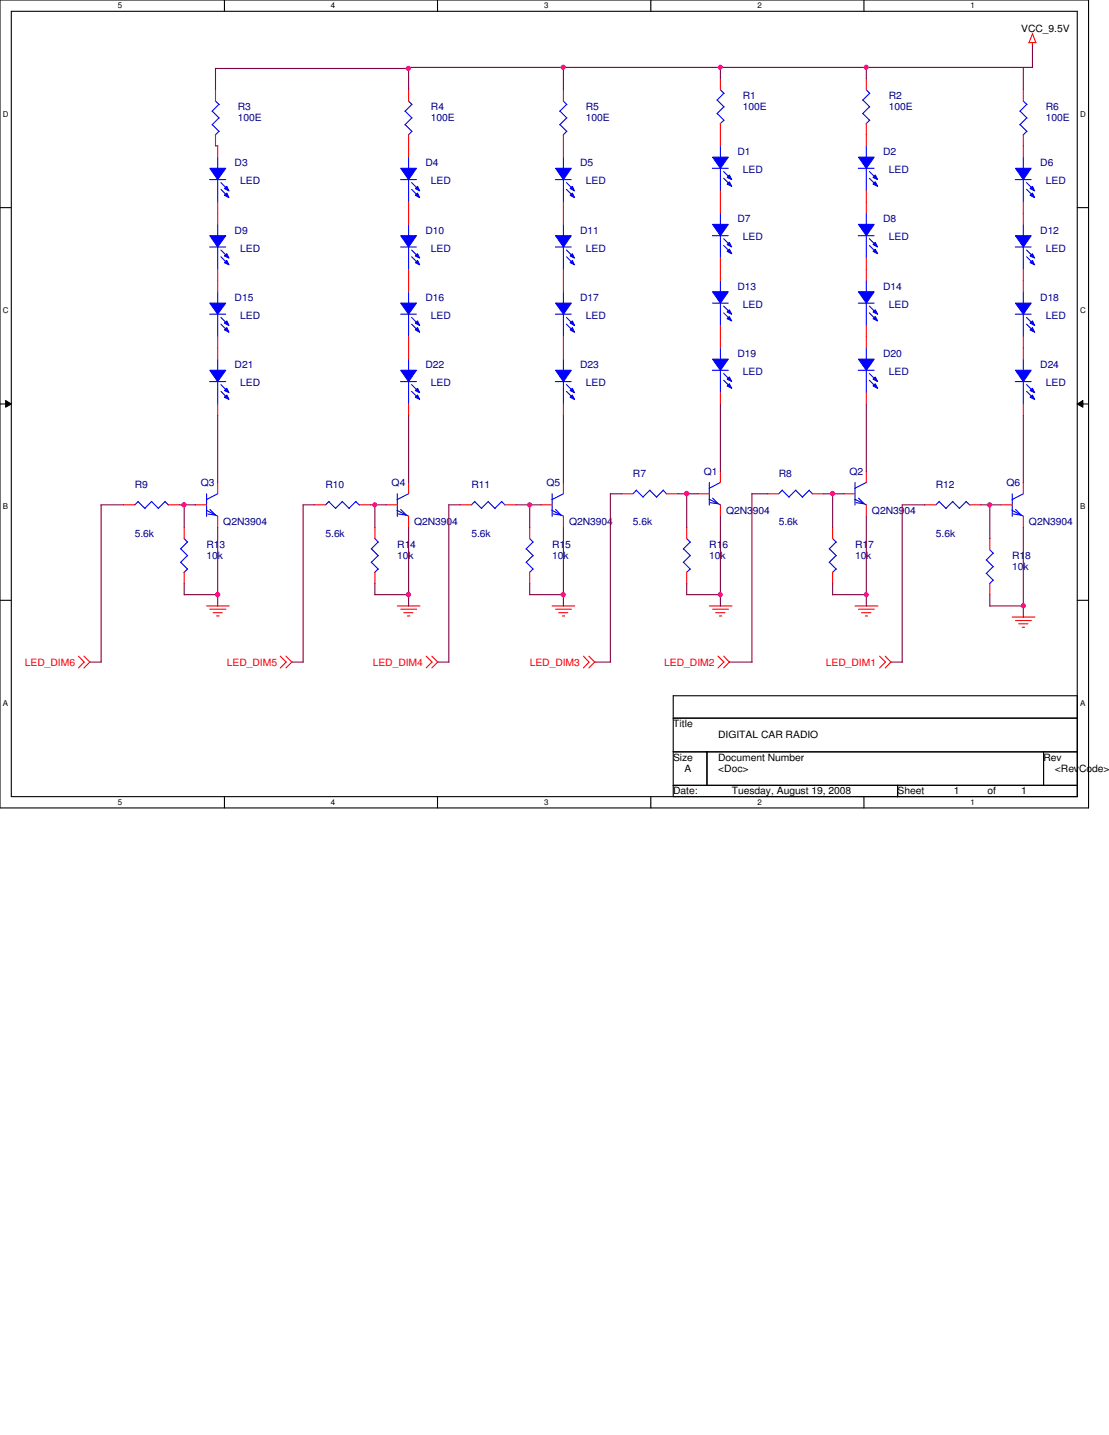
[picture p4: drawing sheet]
<svg xmlns="http://www.w3.org/2000/svg" width="216mm" height="279mm" viewBox="0 0 216 279" stroke-linecap="round" stroke-linejoin="round" font-family="sans-serif">
<path d="M0 0h211.9v157.3h-211.9zM2.2 2.2h207.5v152.9h-207.5z" fill="none" stroke="#000" stroke-width=".21"/>
<g fill="#fff">
<path d="M22.9 .3h.9v1.7h-.9z"/>
<path d="M22.9 155.4h.9v1.7h-.9z"/>
</g>
<path d="M43.7 0v2.2M43.7 155.1v2.2" fill="none" stroke="#000" stroke-width=".21"/>
<g fill="#fff">
<path d="M64.4 .3h.9v1.7h-.9z"/>
<path d="M64.4 155.4h.9v1.7h-.9z"/>
</g>
<path d="M85.2 0v2.2M85.2 155.1v2.2" fill="none" stroke="#000" stroke-width=".21"/>
<g fill="#fff">
<path d="M105.9 .3h.9v1.7h-.9z"/>
<path d="M105.9 155.4h.9v1.7h-.9z"/>
</g>
<path d="M126.7 0v2.2M126.7 155.1v2.2" fill="none" stroke="#000" stroke-width=".21"/>
<g fill="#fff">
<path d="M147.4 .3h.9v1.7h-.9z"/>
<path d="M147.4 155.4h.9v1.7h-.9z"/>
</g>
<path d="M168.2 0v2.2M168.2 155.1v2.2" fill="none" stroke="#000" stroke-width=".21"/>
<g fill="#fff">
<path d="M188.9 .3h.9v1.7h-.9z"/>
<path d="M188.9 155.4h.9v1.7h-.9z"/>
<path d="M.6 21.3h1.1v1.7h-1.1z"/>
<path d="M210.3 21.3h1.1v1.7h-1.1z"/>
<path d="M.6 59.5h1.1v1.8h-1.1z"/>
<path d="M210.3 59.5h1.1v1.8h-1.1z"/>
</g>
<path d="M0 40.4h2.2M209.7 40.4h2.2" fill="none" stroke="#000" stroke-width=".21"/>
<g fill="#fff">
<path d="M.6 97.7h1v1.8h-1z"/>
<path d="M210.3 97.7h1v1.8h-1z"/>
</g>
<path d="M0 78.7h2.2M209.7 78.7h2.2" fill="none" stroke="#000" stroke-width=".21"/>
<path d="M1.1 78l1.1 .7-1.1 .6zM209.7 78.7l1.1-.7v1.3z" fill="#000"/>
<path d="M1.1 78l1.1 .7-1.1 .6zM209.7 78.7l1.1-.7v1.3z" fill="none" stroke="#000" stroke-width=".19"/>
<g fill="#fff">
<path d="M.6 136h.9v1.7h-.9z"/>
<path d="M210.3 136h.9v1.7h-.9z"/>
</g>
<path d="M0 116.9h2.2M209.7 116.9h2.2M131.1 135.5h78.6v19.6h-78.6zM131.1 139.8h78.6M131.1 146.4h78.6M131.1 152.9h78.6M137.6 146.4v6.5M174.8 152.9v2.2M203.2 146.4v6.5" fill="none" stroke="#000" stroke-width=".21"/>
<g fill="none" stroke="#f00" stroke-width=".21">
<path d="M200.3 8.3h1.3M201 8.3v.5M201 6.6l.7 1.7M201 6.5l-.7 1.8M40.2 118h4.4M40.9 118.6h3.1M41.5 119.3h1.8M42.2 119.9h.5M77.3 118h4.4M78 118.6h3.1M78.6 119.3h1.8M79.3 119.9h.5"/>
<path d="M107.5 118h4.4M108.2 118.6h3.1M108.8 119.3h1.7M109.5 119.9h.4M138.1 118h4.4M138.7 118.6h3.1M139.3 119.3h1.8M140 119.9h.5M166.5 118h4.4M167.1 118.6h3.1M167.7 119.3h1.8M168.4 119.9h.5"/>
<path d="M15.3 127.8l1.1 1.1-1.1 1.1M16.3 127.8l1.2 1.1-1.2 1.1M54.6 127.8l1.1 1.1-1.1 1.1M55.7 127.8l1.1 1.1-1.1 1.1M83 127.8l1.1 1.1-1.1 1.1M84.1 127.8l1.1 1.1-1.1 1.1M113.6 127.8l1.1 1.1-1.1 1.1M114.6 127.8l1.2 1.1-1.2 1.1M139.8 127.8l1.1 1.1-1.1 1.1M140.9 127.8l1.1 1.1-1.1 1.1M171.2 127.8l1.2 1.1-1.2 1.1M172.3 127.8l1.1 1.1-1.1 1.1"/>
<path d="M197.1 120.1h4.4M197.7 120.8h3.1M198.3 121.5h1.8M199 122.1h.5"/>
</g>
<path d="M78 48.1h3.1M79.5 43.7v2.2M79.5 48.1v4.4" fill="none" stroke="#00f" stroke-width=".21"/>
<path d="M78 45.9h3.1l-1.6 2.2z" fill-rule="evenodd" fill="#00f"/>
<path d="M78 45.9h3.1l-1.6 2.2z" fill="none" stroke="#00f" stroke-width=".21"/>
<path d="M80.9 51.1l.4-.4 .4 .9z" fill-rule="evenodd" fill="#00f"/>
<path d="M80.9 51.1l.4-.4 .4 .9z" fill="none" stroke="#00f" stroke-width=".21"/>
<path d="M80.9 49.8l.4-.4 .4 .8z" fill-rule="evenodd" fill="#00f"/>
<g fill="none" stroke="#00f" stroke-width=".21">
<path d="M139.6 19.5l1.4 1.3M140.3 17.5l.7 .7M140.9 18.2l-1.3 1.3M168 19.5l1.3 1.3M168.7 17.5l.6 .7M169.3 18.2l-1.4 1.3M139.6 22.1l1.4 1.4M140.9 20.8l-1.3 1.3M140.9 23.4l-.7 .7M168 22.1l1.3 1.4M169.3 20.8l-1.4 1.3M169.3 23.4l-.7 .7"/>
<path d="M80.1 48.7l1.4 1.3M80.1 50l1.4 1.4M80.9 49.8l.4-.4 .4 .8zM78 74.3h3.1M79.5 69.9v2.2M79.5 74.3v4.4M102.4 106.8l1.4 1.4M102.4 109.5l1.4 1.3M103.1 104.9l.7 .7M103.8 105.5l-1.4 1.4M103.8 108.2l-1.4 1.3M103.8 110.8l-.7 .7"/>
</g>
<path d="M140.3 15.3v2.2M168.7 15.3v2.2M140.3 24v2.2M168.7 24v2.2M79.5 41.5v2.2M79.5 52.5v2.1M103.1 102.7v2.2M103.1 111.4v2.2" fill="none" stroke="#f00" stroke-width=".21"/>
<path d="M78 72.1h3.1l-1.6 2.2z" fill-rule="evenodd" fill="#00f"/>
<path d="M78 72.1h3.1l-1.6 2.2z" fill="none" stroke="#00f" stroke-width=".21"/>
<path d="M81.3 76.9l.4 .9-.8-.5z" fill-rule="evenodd" fill="#00f"/>
<path d="M81.3 76.9l.4 .9-.8-.5z" fill="none" stroke="#00f" stroke-width=".21"/>
<path d="M80.9 76l.4-.4 .4 .9z" fill-rule="evenodd" fill="#00f"/>
<path d="M40.8 48.1h3.1M42.4 43.7v2.2M42.4 48.1v4.4M80.1 74.9l1.4 1.3M80.1 76.2l1.4 1.4M80.9 76l.4-.4 .4 .9zM133.1 106.8l1.3 1.4M133.1 109.5l1.3 1.3M133.7 104.9l.7 .7M134.4 105.5l-1.4 1.4M134.4 108.2l-1.4 1.3M134.4 110.8l-.8 .7" fill="none" stroke="#00f" stroke-width=".21"/>
<path d="M79.5 67.7v2.2M79.5 78.7v2.2M133.7 102.7v2.2M133.7 111.4v2.2" fill="none" stroke="#f00" stroke-width=".21"/>
<path d="M40.9 45.9h3l-1.5 2.2z" fill-rule="evenodd" fill="#00f"/>
<path d="M40.9 45.9h3l-1.5 2.2z" fill="none" stroke="#00f" stroke-width=".21"/>
<path d="M43.7 51.1l.5-.4 .4 .9z" fill-rule="evenodd" fill="#00f"/>
<path d="M43.7 51.1l.5-.4 .4 .9z" fill="none" stroke="#00f" stroke-width=".21"/>
<path d="M43.7 49.8l.5-.4 .4 .8z" fill-rule="evenodd" fill="#00f"/>
<g fill="none" stroke="#00f" stroke-width=".21">
<path d="M42.4 56.8v2.3M43 48.7l1.4 1.3M43 50l1.4 1.4M43.7 49.8l.5-.4 .4 .8zM40.8 61.2h3.1M42.4 61.2v4.4M92.4 97.7l1.4 1.3M92.5 97.6l-.7 .7M95 97.7l1.4 1.3M95.1 97.6l-1.4 1.4M97.7 97.7l.6 .6M97.7 97.6l-1.3 1.4"/>
<path d="M123.9 95.5l1.3 1.3M123.9 95.4l-.7 .7M126.5 95.5l1.3 1.3M126.5 95.4l-1.3 1.4M129.1 95.5l.7 .7M129.2 95.4l-1.4 1.4M152.3 95.5l1.3 1.3M152.3 95.4l-.7 .7M153.6 96.8l1.3-1.4 1.4 1.4M158.2 96.2l-.6-.8-1.4 1.4M182.8 97.7l1.4 1.3M182.9 97.6l-.7 .7"/>
<path d="M185.5 97.6l-1.4 1.4M188.1 97.7l.7 .6M188.1 97.6l-1.3 1.4-1.3-1.3M72.3 106.8l1.4 1.4M72.3 109.5l1.4 1.3M73 104.9l.7 .7M73.6 105.5l-1.3 1.4M73.6 108.2l-1.3 1.3M73.6 110.8l-.7 .7M161.5 106.8l1.3 1.4M161.5 109.5l1.3 1.3M162.1 104.9l.7 .7"/>
<path d="M162.8 105.5l-1.4 1.4M162.8 108.2l-1.4 1.3M162.8 110.8l-.7 .7M192 109l1.4 1.4M192 111.6l1.4 1.4M192.7 107.1l.7 .6M193.3 107.7l-1.3 1.4M193.3 110.3l-1.3 1.4M193.3 112.9l-.6 .8"/>
</g>
<g fill="none" stroke="#f00" stroke-width=".21">
<path d="M42.4 41.5v2.2M42.4 52.5v2.1M89.6 98.3h2.2M98.3 98.3h2.2M121 96.1h2.2M129.8 96.1h2.2M149.4 96.1h2.2M158.2 96.1h2.2M180 98.3h2.2M188.8 98.3h2.1M73 102.7v2.2M73 111.4v2.2"/>
<path d="M162.1 102.7v2.2M162.1 111.4v2.2M192.7 104.9v2.2M192.7 113.6v2.2"/>
</g>
<path d="M40.9 59h3l-1.5 2.2z" fill-rule="evenodd" fill="#00f"/>
<path d="M40.9 59h3l-1.5 2.2z" fill="none" stroke="#00f" stroke-width=".21"/>
<path d="M43.7 64.2l.5-.4 .4 .9z" fill-rule="evenodd" fill="#00f"/>
<path d="M43.7 64.2l.5-.4 .4 .9z" fill="none" stroke="#00f" stroke-width=".21"/>
<path d="M43.7 62.9l.5-.4 .4 .9z" fill-rule="evenodd" fill="#00f"/>
<g fill="none" stroke="#00f" stroke-width=".21">
<path d="M79.5 19.7l.7 .7M109.7 19.7l.7 .7M78.9 21.6l1.3 1.4M78.9 24.3l1.3 1.3M80.2 20.3l-1.4 1.4M80.2 22.9l-1.4 1.4M80.2 25.6l-.7 .7M108.1 35h3.1M109 21.6l1.4 1.4M109 24.3l1.4 1.3M109.7 30.6v2.2M109.7 35v4.4"/>
<path d="M110.3 20.3l-1.3 1.4M110.3 22.9l-1.3 1.4M110.3 25.6l-.7 .7M43 61.8l1.4 1.4M43 63.1l1.4 1.4M43.7 62.9l.5-.4 .4 .9zM64 97.7l1.4 1.3M64.1 97.6l-.7 .7M66.6 97.7l1.4 1.3M66.7 97.6l-1.4 1.4M69.3 97.7l.7 .6M69.3 97.6l-1.4 1.4"/>
<path d="M107.4 99.4l2.3 1.1M107.5 96.1v4.4M108.2 99.2l1 1.1-1.5-.2M109.7 96.1l-2.3 1.2M138 97.2l2.3 1.1M138.1 93.9v4.4M138.7 97l1.1 1.1-1.5-.2M140.3 93.9l-2.3 1.2M166.4 97.2l2.3 1.1M166.5 93.9v4.4M167.1 97l1.1 1.1-1.5-.2M168.7 93.9l-2.3 1.2"/>
<path d="M197 99.4l2.2 1.1M197.1 96.1v4.4M197.7 99.2l1.1 1.1-1.5-.2M199.2 96.1l-2.2 1.2"/>
</g>
<g fill="none" stroke="#f00" stroke-width=".21">
<path d="M79.5 17.5v2.2M109.7 17.5v2.2M79.5 26.2v2.2M109.7 26.2v2.2M42.4 54.6v2.2M42.4 65.5v2.2M61.2 98.3h2.2M69.9 98.3h2.2M105.3 98.3h2.2M109.7 93.9v2.2M135.9 96.1h2.2M140.3 91.8v2.1"/>
<path d="M140.3 98.3v2.2M164.3 96.1h2.2M168.7 91.8v2.1M168.7 98.3v2.2M194.9 98.3h2.2M199.2 93.9v2.2M109.7 100.5v2.2M199.2 100.5v2.2"/>
</g>
<path d="M108.2 32.8h3l-1.5 2.2z" fill-rule="evenodd" fill="#00f"/>
<path d="M108.2 32.8h3l-1.5 2.2z" fill="none" stroke="#00f" stroke-width=".21"/>
<path d="M111.4 37.6l.4 .9-.8-.5z" fill-rule="evenodd" fill="#00f"/>
<path d="M111.4 37.6l.4 .9-.8-.5z" fill="none" stroke="#00f" stroke-width=".21"/>
<path d="M111.4 36.3l.4 .9-.8-.5z" fill-rule="evenodd" fill="#00f"/>
<path d="M110.3 35.6l1.3 1.3M110.3 36.9l1.3 1.3M111.4 36.3l.4 .9-.8-.5zM108.1 48.1h3.1M109.7 43.7v2.2M109.7 48.1v4.4" fill="none" stroke="#00f" stroke-width=".21"/>
<path d="M109.7 28.4v2.2M109.7 39.3v2.2" fill="none" stroke="#f00" stroke-width=".21"/>
<path d="M108.2 45.9h3l-1.5 2.2z" fill-rule="evenodd" fill="#00f"/>
<path d="M108.2 45.9h3l-1.5 2.2z" fill="none" stroke="#00f" stroke-width=".21"/>
<path d="M111 51.1l.4-.4 .4 .9z" fill-rule="evenodd" fill="#00f"/>
<path d="M111 51.1l.4-.4 .4 .9z" fill="none" stroke="#00f" stroke-width=".21"/>
<path d="M111 49.8l.4-.4 .4 .8z" fill-rule="evenodd" fill="#00f"/>
<path d="M109.7 56.8v2.3M110.3 48.7l1.3 1.3M110.3 50l1.3 1.4M111 49.8l.4-.4 .4 .8zM108.1 61.2h3.1M109.7 61.2v4.4" fill="none" stroke="#00f" stroke-width=".21"/>
<path d="M109.7 41.5v2.2M109.7 52.5v2.1" fill="none" stroke="#f00" stroke-width=".21"/>
<path d="M108.2 59h3l-1.5 2.2z" fill-rule="evenodd" fill="#00f"/>
<path d="M108.2 59h3l-1.5 2.2z" fill="none" stroke="#00f" stroke-width=".21"/>
<path d="M111.4 63.8l.4 .9-.8-.5z" fill-rule="evenodd" fill="#00f"/>
<path d="M111.4 63.8l.4 .9-.8-.5z" fill="none" stroke="#00f" stroke-width=".21"/>
<path d="M111.4 62.5l.4 .9-.8-.5z" fill-rule="evenodd" fill="#00f"/>
<path d="M108.1 74.3h3.1M109.7 69.9v2.2M109.7 74.3v4.4M110.3 61.8l1.3 1.4M110.3 63.1l1.3 1.4M111.4 62.5l.4 .9-.8-.5z" fill="none" stroke="#00f" stroke-width=".21"/>
<path d="M109.7 54.6v2.2M109.7 65.5v2.2" fill="none" stroke="#f00" stroke-width=".21"/>
<path d="M108.2 72.1h3l-1.5 2.2z" fill-rule="evenodd" fill="#00f"/>
<path d="M108.2 72.1h3l-1.5 2.2z" fill="none" stroke="#00f" stroke-width=".21"/>
<path d="M111.4 76.9l.4 .9-.8-.5z" fill-rule="evenodd" fill="#00f"/>
<path d="M111.4 76.9l.4 .9-.8-.5z" fill="none" stroke="#00f" stroke-width=".21"/>
<path d="M111.4 75.6l.4 .9-.8-.5z" fill-rule="evenodd" fill="#00f"/>
<path d="M110.3 74.9l1.3 1.3M110.3 76.2l1.3 1.4M111.4 75.6l.4 .9-.8-.5zM138.7 72.1h3.1M140.3 67.7v2.3M140.3 72.1v4.4" fill="none" stroke="#00f" stroke-width=".21"/>
<path d="M109.7 67.7v2.2M109.7 78.7v2.2" fill="none" stroke="#f00" stroke-width=".21"/>
<path d="M138.7 69.9h3.1l-1.5 2.2z" fill-rule="evenodd" fill="#00f"/>
<path d="M138.7 69.9h3.1l-1.5 2.2z" fill="none" stroke="#00f" stroke-width=".21"/>
<path d="M142 74.7l.5 .9-.9-.5z" fill-rule="evenodd" fill="#00f"/>
<path d="M142 74.7l.5 .9-.9-.5z" fill="none" stroke="#00f" stroke-width=".21"/>
<path d="M142 73.4l.5 .9-.9-.5z" fill-rule="evenodd" fill="#00f"/>
<path d="M138.7 59h3.1M140.3 54.6v2.3M140.3 59v4.4M140.9 72.7l1.3 1.4M140.9 74l1.3 1.4M142 73.4l.5 .9-.9-.5zM40.2 99.4l2.2 1.1M40.2 96.1v4.4M40.9 99.2l1.1 1.1-1.6-.2M42.4 96.1l-2.2 1.2" fill="none" stroke="#00f" stroke-width=".21"/>
<path d="M140.3 65.5v2.2M140.3 76.5v2.2M38 98.3h2.2M42.4 93.9v2.2M42.4 100.5v2.2" fill="none" stroke="#f00" stroke-width=".21"/>
<path d="M138.7 56.8h3.1l-1.5 2.2z" fill-rule="evenodd" fill="#00f"/>
<path d="M138.7 56.8h3.1l-1.5 2.2z" fill="none" stroke="#00f" stroke-width=".21"/>
<path d="M142 61.6l.5 .9-.9-.4z" fill-rule="evenodd" fill="#00f"/>
<path d="M142 61.6l.5 .9-.9-.4z" fill="none" stroke="#00f" stroke-width=".21"/>
<path d="M142 60.3l.5 .9-.9-.5z" fill-rule="evenodd" fill="#00f"/>
<path d="M138.7 45.9h3.1M140.3 41.5v2.2M140.3 45.9v4.4M140.9 59.6l1.3 1.4M140.9 60.9l1.3 1.4M142 60.3l.5 .9-.9-.5z" fill="none" stroke="#00f" stroke-width=".21"/>
<path d="M140.3 52.5v2.1M140.3 63.4v2.1" fill="none" stroke="#f00" stroke-width=".21"/>
<path d="M138.7 43.7h3.1l-1.5 2.2z" fill-rule="evenodd" fill="#00f"/>
<path d="M138.7 43.7h3.1l-1.5 2.2z" fill="none" stroke="#00f" stroke-width=".21"/>
<path d="M142 48.5l.5 .9-.9-.5z" fill-rule="evenodd" fill="#00f"/>
<path d="M142 48.5l.5 .9-.9-.5z" fill="none" stroke="#00f" stroke-width=".21"/>
<path d="M142 47.2l.5 .9-.9-.5z" fill-rule="evenodd" fill="#00f"/>
<path d="M138.7 32.8h3.1M140.3 28.4v2.2M140.3 32.8v4.4M140.9 46.5l1.3 1.3M140.9 47.8l1.3 1.3M142 47.2l.5 .9-.9-.5z" fill="none" stroke="#00f" stroke-width=".21"/>
<path d="M140.3 39.3v2.2M140.3 50.2v2.3" fill="none" stroke="#f00" stroke-width=".21"/>
<path d="M138.7 30.6h3.1l-1.5 2.2z" fill-rule="evenodd" fill="#00f"/>
<path d="M138.7 30.6h3.1l-1.5 2.2z" fill="none" stroke="#00f" stroke-width=".21"/>
<path d="M142 35.4l.5 .9-.9-.4z" fill-rule="evenodd" fill="#00f"/>
<path d="M142 35.4l.5 .9-.9-.4z" fill="none" stroke="#00f" stroke-width=".21"/>
<path d="M142 34.1l.5 .9-.9-.5z" fill-rule="evenodd" fill="#00f"/>
<path d="M140.9 33.4l1.3 1.4M140.9 34.7l1.3 1.4M142 34.1l.5 .9-.9-.5zM167.1 72.1h3.1M168.7 67.7v2.3M168.7 72.1v4.4" fill="none" stroke="#00f" stroke-width=".21"/>
<path d="M140.3 26.2v2.2M140.3 37.2v2.1" fill="none" stroke="#f00" stroke-width=".21"/>
<path d="M167.1 69.9h3.1l-1.5 2.2z" fill-rule="evenodd" fill="#00f"/>
<path d="M167.1 69.9h3.1l-1.5 2.2z" fill="none" stroke="#00f" stroke-width=".21"/>
<path d="M170.4 74.7l.5 .9-.9-.5z" fill-rule="evenodd" fill="#00f"/>
<path d="M170.4 74.7l.5 .9-.9-.5z" fill="none" stroke="#00f" stroke-width=".21"/>
<path d="M170 73.8l.4-.4 .5 .9z" fill-rule="evenodd" fill="#00f"/>
<path d="M167.1 59h3.1M168.7 54.6v2.3M168.7 59v4.4M169.2 72.7l1.4 1.4M169.2 74l1.4 1.4M170 73.8l.4-.4 .5 .9z" fill="none" stroke="#00f" stroke-width=".21"/>
<path d="M168.7 65.5v2.2M168.7 76.5v2.2" fill="none" stroke="#f00" stroke-width=".21"/>
<path d="M167.1 56.8h3.1l-1.5 2.2z" fill-rule="evenodd" fill="#00f"/>
<path d="M167.1 56.8h3.1l-1.5 2.2z" fill="none" stroke="#00f" stroke-width=".21"/>
<path d="M170 62.1l.4-.5 .5 .9z" fill-rule="evenodd" fill="#00f"/>
<path d="M170 62.1l.4-.5 .5 .9z" fill="none" stroke="#00f" stroke-width=".21"/>
<path d="M170.4 60.3l.5 .9-.9-.5z" fill-rule="evenodd" fill="#00f"/>
<path d="M167.1 45.9h3.1M168.7 41.5v2.2M168.7 45.9v4.4M169.2 59.6l1.4 1.4M169.2 60.9l1.4 1.4M170.4 60.3l.5 .9-.9-.5z" fill="none" stroke="#00f" stroke-width=".21"/>
<path d="M168.7 52.5v2.1M168.7 63.4v2.1" fill="none" stroke="#f00" stroke-width=".21"/>
<path d="M167.1 43.7h3.1l-1.5 2.2z" fill-rule="evenodd" fill="#00f"/>
<path d="M167.1 43.7h3.1l-1.5 2.2z" fill="none" stroke="#00f" stroke-width=".21"/>
<path d="M170.4 48.5l.5 .9-.9-.5z" fill-rule="evenodd" fill="#00f"/>
<path d="M170.4 48.5l.5 .9-.9-.5z" fill="none" stroke="#00f" stroke-width=".21"/>
<path d="M170 47.6l.4-.4 .5 .9z" fill-rule="evenodd" fill="#00f"/>
<path d="M169.2 46.5l1.4 1.3M169.2 47.8l1.4 1.3M170 47.6l.4-.4 .5 .9zM40.8 74.3h3.1M42.4 69.9v2.2M42.4 74.3v4.4" fill="none" stroke="#00f" stroke-width=".21"/>
<path d="M168.7 39.3v2.2M168.7 50.2v2.3" fill="none" stroke="#f00" stroke-width=".21"/>
<path d="M40.9 72.1h3l-1.5 2.2z" fill-rule="evenodd" fill="#00f"/>
<path d="M40.9 72.1h3l-1.5 2.2z" fill="none" stroke="#00f" stroke-width=".21"/>
<path d="M43.7 77.3l.5-.4 .4 .9z" fill-rule="evenodd" fill="#00f"/>
<path d="M43.7 77.3l.5-.4 .4 .9z" fill="none" stroke="#00f" stroke-width=".21"/>
<path d="M43.7 76l.5-.4 .4 .9z" fill-rule="evenodd" fill="#00f"/>
<path d="M167.1 32.8h3.1M168.7 28.4v2.2M168.7 32.8v4.4M43 74.9l1.4 1.3M43 76.2l1.4 1.4M43.7 76l.5-.4 .4 .9z" fill="none" stroke="#00f" stroke-width=".21"/>
<path d="M42.4 67.7v2.2M42.4 78.7v2.2" fill="none" stroke="#f00" stroke-width=".21"/>
<path d="M167.1 30.6h3.1l-1.5 2.2z" fill-rule="evenodd" fill="#00f"/>
<path d="M167.1 30.6h3.1l-1.5 2.2z" fill="none" stroke="#00f" stroke-width=".21"/>
<path d="M170.4 35.4l.5 .9-.9-.4z" fill-rule="evenodd" fill="#00f"/>
<path d="M170.4 35.4l.5 .9-.9-.4z" fill="none" stroke="#00f" stroke-width=".21"/>
<path d="M170.4 34.1l.5 .9-.9-.5z" fill-rule="evenodd" fill="#00f"/>
<path d="M169.2 33.4l1.4 1.4M169.2 34.7l1.4 1.4M170.4 34.1l.5 .9-.9-.5zM197.7 74.3h3M199.2 69.9v2.2M199.2 74.3v4.4" fill="none" stroke="#00f" stroke-width=".21"/>
<path d="M168.7 26.2v2.2M168.7 37.2v2.1" fill="none" stroke="#f00" stroke-width=".21"/>
<path d="M197.7 72.1h3l-1.5 2.2z" fill-rule="evenodd" fill="#00f"/>
<path d="M197.7 72.1h3l-1.5 2.2z" fill="none" stroke="#00f" stroke-width=".21"/>
<path d="M200.5 77.3l.5-.4 .4 .9z" fill-rule="evenodd" fill="#00f"/>
<path d="M200.5 77.3l.5-.4 .4 .9z" fill="none" stroke="#00f" stroke-width=".21"/>
<path d="M200.5 76l.5-.4 .4 .9z" fill-rule="evenodd" fill="#00f"/>
<path d="M199.2 56.8v2.3M197.7 61.2h3M199.2 61.2v4.4M199.9 74.9l1.3 1.3M199.9 76.2l1.3 1.4M200.5 76l.5-.4 .4 .9z" fill="none" stroke="#00f" stroke-width=".21"/>
<path d="M199.2 67.7v2.2M199.2 78.7v2.2" fill="none" stroke="#f00" stroke-width=".21"/>
<path d="M197.7 59h3l-1.5 2.2z" fill-rule="evenodd" fill="#00f"/>
<path d="M197.7 59h3l-1.5 2.2z" fill="none" stroke="#00f" stroke-width=".21"/>
<path d="M200.5 64.2l.5-.4 .4 .9z" fill-rule="evenodd" fill="#00f"/>
<path d="M200.5 64.2l.5-.4 .4 .9z" fill="none" stroke="#00f" stroke-width=".21"/>
<path d="M200.5 62.9l.5-.4 .4 .9z" fill-rule="evenodd" fill="#00f"/>
<path d="M197.7 48.1h3M199.2 43.7v2.2M199.2 48.1v4.4M199.9 61.8l1.3 1.4M199.9 63.1l1.3 1.4M200.5 62.9l.5-.4 .4 .9z" fill="none" stroke="#00f" stroke-width=".21"/>
<path d="M199.2 54.6v2.2M199.2 65.5v2.2" fill="none" stroke="#f00" stroke-width=".21"/>
<path d="M197.7 45.9h3l-1.5 2.2z" fill-rule="evenodd" fill="#00f"/>
<path d="M197.7 45.9h3l-1.5 2.2z" fill="none" stroke="#00f" stroke-width=".21"/>
<path d="M200.5 51.1l.5-.4 .4 .9z" fill-rule="evenodd" fill="#00f"/>
<path d="M200.5 51.1l.5-.4 .4 .9z" fill="none" stroke="#00f" stroke-width=".21"/>
<path d="M200.5 49.8l.5-.4 .4 .8z" fill-rule="evenodd" fill="#00f"/>
<path d="M197.7 35h3M199.2 30.6v2.2M199.2 35v4.4M199.9 48.7l1.3 1.3M199.9 50l1.3 1.4M200.5 49.8l.5-.4 .4 .8z" fill="none" stroke="#00f" stroke-width=".21"/>
<path d="M199.2 41.5v2.2M199.2 52.5v2.1" fill="none" stroke="#f00" stroke-width=".21"/>
<path d="M197.7 32.8h3l-1.5 2.2z" fill-rule="evenodd" fill="#00f"/>
<path d="M197.7 32.8h3l-1.5 2.2z" fill="none" stroke="#00f" stroke-width=".21"/>
<path d="M200.5 38l.5-.4 .4 .9z" fill-rule="evenodd" fill="#00f"/>
<path d="M200.5 38l.5-.4 .4 .9z" fill="none" stroke="#00f" stroke-width=".21"/>
<path d="M200.5 36.7l.5-.4 .4 .9z" fill-rule="evenodd" fill="#00f"/>
<g fill="none" stroke="#00f" stroke-width=".21">
<path d="M199.2 19.7l.7 .7M198.6 21.6l1.3 1.4M198.6 24.3l1.3 1.3M199.9 35.6l1.3 1.3M199.9 36.9l1.3 1.3M199.9 20.3l-1.4 1.4M199.9 22.9l-1.4 1.4M199.9 25.6l-.7 .7M200.5 36.7l.5-.4 .4 .9zM79.5 56.8v2.3M78 61.2h3.1M79.5 61.2v4.4"/>
<path d="M26.9 97.7l1.3 1.3M26.9 97.6l-.7 .7M29.5 97.7l1.4 1.3M29.5 97.6l-1.3 1.4M32.1 97.7l.7 .6M32.2 97.6l-1.4 1.4M77.3 99.4l2.2 1.1M77.3 96.1v4.4M78 99.2l1.1 1.1-1.5-.2M79.5 96.1l-2.2 1.2"/>
</g>
<path d="M199.2 17.5v2.2M199.2 26.2v4.4M199.2 39.3v2.2M24 98.3h2.2M32.8 98.3h2.2M75.1 98.3h2.2M79.5 93.9v2.2M79.5 100.5v2.2" fill="none" stroke="#f00" stroke-width=".21"/>
<path d="M78 59h3.1l-1.6 2.2z" fill-rule="evenodd" fill="#00f"/>
<path d="M78 59h3.1l-1.6 2.2z" fill="none" stroke="#00f" stroke-width=".21"/>
<path d="M81.3 63.8l.4 .9-.8-.5z" fill-rule="evenodd" fill="#00f"/>
<path d="M81.3 63.8l.4 .9-.8-.5z" fill="none" stroke="#00f" stroke-width=".21"/>
<path d="M81.3 62.5l.4 .9-.8-.5z" fill-rule="evenodd" fill="#00f"/>
<path d="M40.8 35h3.1M42.4 30.6v2.2M42.4 35v4.4M80.1 61.8l1.4 1.4M80.1 63.1l1.4 1.4M81.3 62.5l.4 .9-.8-.5z" fill="none" stroke="#00f" stroke-width=".21"/>
<path d="M79.5 54.6v2.2M79.5 65.5v2.2" fill="none" stroke="#f00" stroke-width=".21"/>
<path d="M40.9 32.8h3l-1.5 2.2z" fill-rule="evenodd" fill="#00f"/>
<path d="M40.9 32.8h3l-1.5 2.2z" fill="none" stroke="#00f" stroke-width=".21"/>
<path d="M43.7 38l.5-.4 .4 .9z" fill-rule="evenodd" fill="#00f"/>
<path d="M43.7 38l.5-.4 .4 .9z" fill="none" stroke="#00f" stroke-width=".21"/>
<path d="M43.7 36.7l.5-.4 .4 .9z" fill-rule="evenodd" fill="#00f"/>
<path d="M43 35.6l1.4 1.3M43 36.9l1.4 1.3M43.7 36.7l.5-.4 .4 .9zM78 35h3.1M79.5 30.6v2.2M79.5 35v4.4" fill="none" stroke="#00f" stroke-width=".21"/>
<path d="M42.4 28.4v2.2M42.4 39.3v2.2" fill="none" stroke="#f00" stroke-width=".21"/>
<path d="M78 32.8h3.1l-1.6 2.2z" fill-rule="evenodd" fill="#00f"/>
<path d="M78 32.8h3.1l-1.6 2.2z" fill="none" stroke="#00f" stroke-width=".21"/>
<path d="M81.3 37.6l.4 .9-.8-.5z" fill-rule="evenodd" fill="#00f"/>
<path d="M81.3 37.6l.4 .9-.8-.5z" fill="none" stroke="#00f" stroke-width=".21"/>
<path d="M81.3 36.3l.4 .9-.8-.5z" fill-rule="evenodd" fill="#00f"/>
<g fill="none" stroke="#00f" stroke-width=".21">
<path d="M42 19.7l.7 .7M41.3 21.6l1.4 1.4M41.3 24.3l1.4 1.3M42.6 20.3l-1.3 1.4M42.6 22.9l-1.3 1.4M42.6 25.6l-.7 .7M80.1 35.6l1.4 1.3M80.1 36.9l1.4 1.3M81.3 36.3l.4 .9-.8-.5zM35.2 106.8l1.3 1.4M35.2 109.5l1.3 1.3M35.9 104.9l.6 .7"/>
<path d="M36.5 105.5l-1.4 1.4M36.5 108.2l-1.4 1.3M36.5 110.8l-.7 .7"/>
</g>
<path d="M42 17.5v2.2M42 26.2v2.2M79.5 28.4v2.2M79.5 39.3v2.2M35.9 102.7v2.2M35.9 111.4v2.2" fill="none" stroke="#f00" stroke-width=".21"/>
<g fill="none" stroke="#800040" stroke-width=".21">
<path d="M42 13.3v4.2M42 13.3h37.6M109.7 13.1v4.4M140.3 13.1v2.3M168.7 13.1v2.3M199.2 13.1v4.4M201 13.1h-121.5v4.4M201 8.8v4.4M42 28.4h.4M140.3 78.7v13.1M168.7 78.7v13.1M24 98.3h-4.4l.1 30.6h-2.3"/>
<path d="M35 98.3h3.1M35.9 98.3v4.4M42.4 80.9v13.1M59 98.3h2.2M59 98.3v30.6h-2.2M72.1 98.3h3.1M73 98.3v4.4M79.5 80.9v13.1M87.4 98.3h2.2M87.4 98.3v30.6M100.5 98.3h4.9M103.1 98.3v4.4"/>
<path d="M109.7 80.9v13.1M118.8 96.1h2.3M118.8 96.1v32.8h-3M132 96.1h3.9M133.7 96.1v6.6M146.4 96.1h3.1M146.4 96.1v32.8M160.4 96.1h3.9M162.1 96.1v6.6M180 98.3h-4.4v30.6M190.9 98.3h4M192.7 98.3v6.6"/>
<path d="M199.2 80.9v13.1M35.9 115.8h6.5M35.9 113.6v2.2M42.4 102.7v15.3M73 113.6v2.2M73 115.8h6.6M79.5 102.7v15.3M103.1 113.6v2.2M103.1 115.8h6.6M109.7 102.7v15.3M133.7 113.6v2.2M133.7 115.8h6.6"/>
<path d="M140.3 100.5v17.5M162.1 113.6v2.2M162.1 115.8h6.6M168.7 100.5v17.5M192.7 115.8v2.2M192.7 118h6.6M199.2 102.7v17.5M85.2 128.9h2.2M142 128.9h4.4M173.4 128.9h2.3"/>
</g>
<circle cx="133.7" cy="96.1" r=".43" fill="#f0f"/>
<circle cx="133.7" cy="96.1" r=".43" fill="none" stroke="#f0f" stroke-width=".21"/>
<circle cx="42.4" cy="115.8" r=".43" fill="#f0f"/>
<circle cx="42.4" cy="115.8" r=".43" fill="none" stroke="#f0f" stroke-width=".21"/>
<circle cx="109.6" cy="115.8" r=".43" fill="#f0f"/>
<circle cx="109.6" cy="115.8" r=".43" fill="none" stroke="#f0f" stroke-width=".21"/>
<circle cx="168.6" cy="13.1" r=".4" fill="#f0f"/>
<circle cx="168.6" cy="13.1" r=".4" fill="none" stroke="#f0f" stroke-width=".21"/>
<circle cx="72.9" cy="98.3" r=".42" fill="#f0f"/>
<circle cx="72.9" cy="98.3" r=".42" fill="none" stroke="#f0f" stroke-width=".21"/>
<circle cx="162.1" cy="96.1" r=".42" fill="#f0f"/>
<circle cx="162.1" cy="96.1" r=".42" fill="none" stroke="#f0f" stroke-width=".21"/>
<circle cx="109.7" cy="13.1" r=".42" fill="#f0f"/>
<circle cx="109.7" cy="13.1" r=".42" fill="none" stroke="#f0f" stroke-width=".21"/>
<circle cx="140.2" cy="13.1" r=".4" fill="#f0f"/>
<circle cx="140.2" cy="13.1" r=".4" fill="none" stroke="#f0f" stroke-width=".21"/>
<circle cx="79.5" cy="115.8" r=".43" fill="#f0f"/>
<circle cx="79.5" cy="115.8" r=".43" fill="none" stroke="#f0f" stroke-width=".21"/>
<circle cx="140.2" cy="115.8" r=".42" fill="#f0f"/>
<circle cx="140.2" cy="115.8" r=".42" fill="none" stroke="#f0f" stroke-width=".21"/>
<circle cx="35.8" cy="98.3" r=".43" fill="#f0f"/>
<circle cx="35.8" cy="98.3" r=".43" fill="none" stroke="#f0f" stroke-width=".21"/>
<circle cx="192.7" cy="98.3" r=".43" fill="#f0f"/>
<circle cx="192.7" cy="98.3" r=".43" fill="none" stroke="#f0f" stroke-width=".21"/>
<circle cx="199.2" cy="117.9" r=".43" fill="#f0f"/>
<circle cx="199.2" cy="117.9" r=".43" fill="none" stroke="#f0f" stroke-width=".21"/>
<circle cx="103.1" cy="98.3" r=".42" fill="#f0f"/>
<circle cx="103.1" cy="98.3" r=".42" fill="none" stroke="#f0f" stroke-width=".21"/>
<circle cx="79.5" cy="13.3" r=".42" fill="#f0f"/>
<circle cx="79.5" cy="13.3" r=".42" fill="none" stroke="#f0f" stroke-width=".21"/>
<circle cx="168.6" cy="115.8" r=".42" fill="#f0f"/>
<circle cx="168.6" cy="115.8" r=".42" fill="none" stroke="#f0f" stroke-width=".21"/>
<g font-size="1.9">
<text x="198.8" y="6.2">VCC_9.5V</text>
<text x="131.1" y="141.6">Title</text>
<text x="139.8" y="143.8">DIGITAL CAR RADIO</text>
<text x="131.1" y="148.2">Size</text>
<text x="139.8" y="148.2">Document Number</text>
<text x="203.2" y="148.2">Rev</text>
<text x="131.1" y="154.7">Date:</text>
<text x="133.3" y="150.3">A</text>
<text x="139.8" y="150.3">&lt;Doc&gt;</text>
<text x="142.5" y="154.7">Tuesday, August 19, 2008</text>
<text x="174.8" y="154.7">Sheet</text>
<text x="185.7" y="154.7">1</text>
<text x="192.2" y="154.7">of</text>
<text x="198.8" y="154.7">1</text>
<text x="205.4" y="150.3">&lt;RevCode&gt;</text>
</g>
<g font-size="1.9" fill="#000080">
<text x="46.3" y="21.5">R3</text>
<text x="46.3" y="23.6">100E</text>
<text x="83.9" y="21.5">R4</text>
<text x="83.9" y="23.6">100E</text>
<text x="114" y="21.5">R5</text>
<text x="114" y="23.6">100E</text>
<text x="144.6" y="19.3">R1</text>
<text x="144.6" y="21.5">100E</text>
<text x="173" y="19.3">R2</text>
<text x="173" y="21.5">100E</text>
<text x="203.6" y="21.5">R6</text>
<text x="203.6" y="23.6">100E</text>
<text x="45.7" y="32.4">D3</text>
<text x="46.8" y="35.9">LED</text>
<text x="82.8" y="32.4">D4</text>
<text x="83.9" y="35.9">LED</text>
<text x="112.9" y="32.4">D5</text>
<text x="114" y="35.9">LED</text>
<text x="143.6" y="30.2">D1</text>
<text x="144.6" y="33.7">LED</text>
<text x="171.9" y="30.2">D2</text>
<text x="173" y="33.7">LED</text>
<text x="202.5" y="32.4">D6</text>
<text x="203.6" y="35.9">LED</text>
<text x="45.7" y="45.5">D9</text>
<text x="82.8" y="45.5">D10</text>
<text x="112.9" y="45.5">D11</text>
<text x="143.6" y="43.3">D7</text>
<text x="144.6" y="46.8">LED</text>
<text x="171.9" y="43.3">D8</text>
<text x="173" y="46.8">LED</text>
<text x="202.5" y="45.5">D12</text>
<text x="46.8" y="49">LED</text>
<text x="83.9" y="49">LED</text>
<text x="114" y="49">LED</text>
<text x="203.6" y="49">LED</text>
<text x="45.7" y="58.6">D15</text>
<text x="82.8" y="58.6">D16</text>
<text x="112.9" y="58.6">D17</text>
<text x="143.6" y="56.4">D13</text>
<text x="144.6" y="59.9">LED</text>
<text x="171.9" y="56.4">D14</text>
<text x="173" y="59.9">LED</text>
<text x="202.5" y="58.6">D18</text>
<text x="46.8" y="62.1">LED</text>
<text x="83.9" y="62.1">LED</text>
<text x="114" y="62.1">LED</text>
<text x="203.6" y="62.1">LED</text>
<text x="45.7" y="71.7">D21</text>
<text x="82.8" y="71.7">D22</text>
<text x="112.9" y="71.7">D23</text>
<text x="143.6" y="69.5">D19</text>
<text x="171.9" y="69.5">D20</text>
<text x="202.5" y="71.7">D24</text>
<text x="46.8" y="75.2">LED</text>
<text x="83.9" y="75.2">LED</text>
<text x="114" y="75.2">LED</text>
<text x="144.6" y="73">LED</text>
<text x="173" y="73">LED</text>
<text x="203.6" y="75.2">LED</text>
<text x="26.2" y="95.1">R9</text>
<text x="39.1" y="94.6">Q3</text>
<text x="63.4" y="95.1">R10</text>
<text x="76.2" y="94.6">Q4</text>
<text x="91.8" y="95.1">R11</text>
<text x="106.4" y="94.6">Q5</text>
<text x="123.2" y="92.9">R7</text>
<text x="137" y="92.5">Q1</text>
<text x="151.6" y="92.9">R8</text>
<text x="165.4" y="92.5">Q2</text>
<text x="182.2" y="95.1">R12</text>
<text x="196" y="94.6">Q6</text>
<text x="141.4" y="100.1">Q2N3904</text>
<text x="169.8" y="100.1">Q2N3904</text>
<text x="26.2" y="104.5">5.6k</text>
<text x="40.2" y="106.6">R13</text>
<text x="43.5" y="102.3">Q2N3904</text>
<text x="63.4" y="104.5">5.6k</text>
<text x="77.3" y="106.6">R14</text>
<text x="80.6" y="102.3">Q2N3904</text>
<text x="91.8" y="104.5">5.6k</text>
<text x="107.5" y="106.6">R15</text>
<text x="110.8" y="102.3">Q2N3904</text>
<text x="123.2" y="102.3">5.6k</text>
<text x="138.1" y="106.6">R16</text>
<text x="151.6" y="102.3">5.6k</text>
<text x="166.5" y="106.6">R17</text>
<text x="182.2" y="104.5">5.6k</text>
<text x="200.3" y="102.3">Q2N3904</text>
<text x="40.2" y="108.8">10k</text>
<text x="77.3" y="108.8">10k</text>
<text x="107.5" y="108.8">10k</text>
<text x="138.1" y="108.8">10k</text>
<text x="166.5" y="108.8">10k</text>
<text x="197.1" y="108.8">R18</text>
<text x="197.1" y="111">10k</text>
</g>
<g font-size="1.9" fill="#f00">
<text x="4.8" y="129.6">LED_DIM6</text>
<text x="44.2" y="129.6">LED_DIM5</text>
<text x="72.6" y="129.6">LED_DIM4</text>
<text x="103.1" y="129.6">LED_DIM3</text>
<text x="129.3" y="129.6">LED_DIM2</text>
<text x="160.8" y="129.6">LED_DIM1</text>
</g>
<g font-size="1.6">
<text x="22.9" y="1.7">5</text>
<text x="64.4" y="1.7">4</text>
<text x="105.9" y="1.7">3</text>
<text x="147.4" y="1.7">2</text>
<text x="188.9" y="1.7">1</text>
<text x=".6" y="22.7">D</text>
<text x="210.3" y="22.7">D</text>
<text x=".6" y="60.9">C</text>
<text x="210.3" y="60.9">C</text>
<text x=".6" y="99.1">B</text>
<text x="210.3" y="99.1">B</text>
<text x=".6" y="137.4">A</text>
<text x="210.3" y="137.4">A</text>
<text x="22.9" y="156.8">5</text>
<text x="64.4" y="156.8">4</text>
<text x="105.9" y="156.8">3</text>
<text x="147.4" y="156.8">2</text>
<text x="188.9" y="156.8">1</text>
</g>
</svg>
